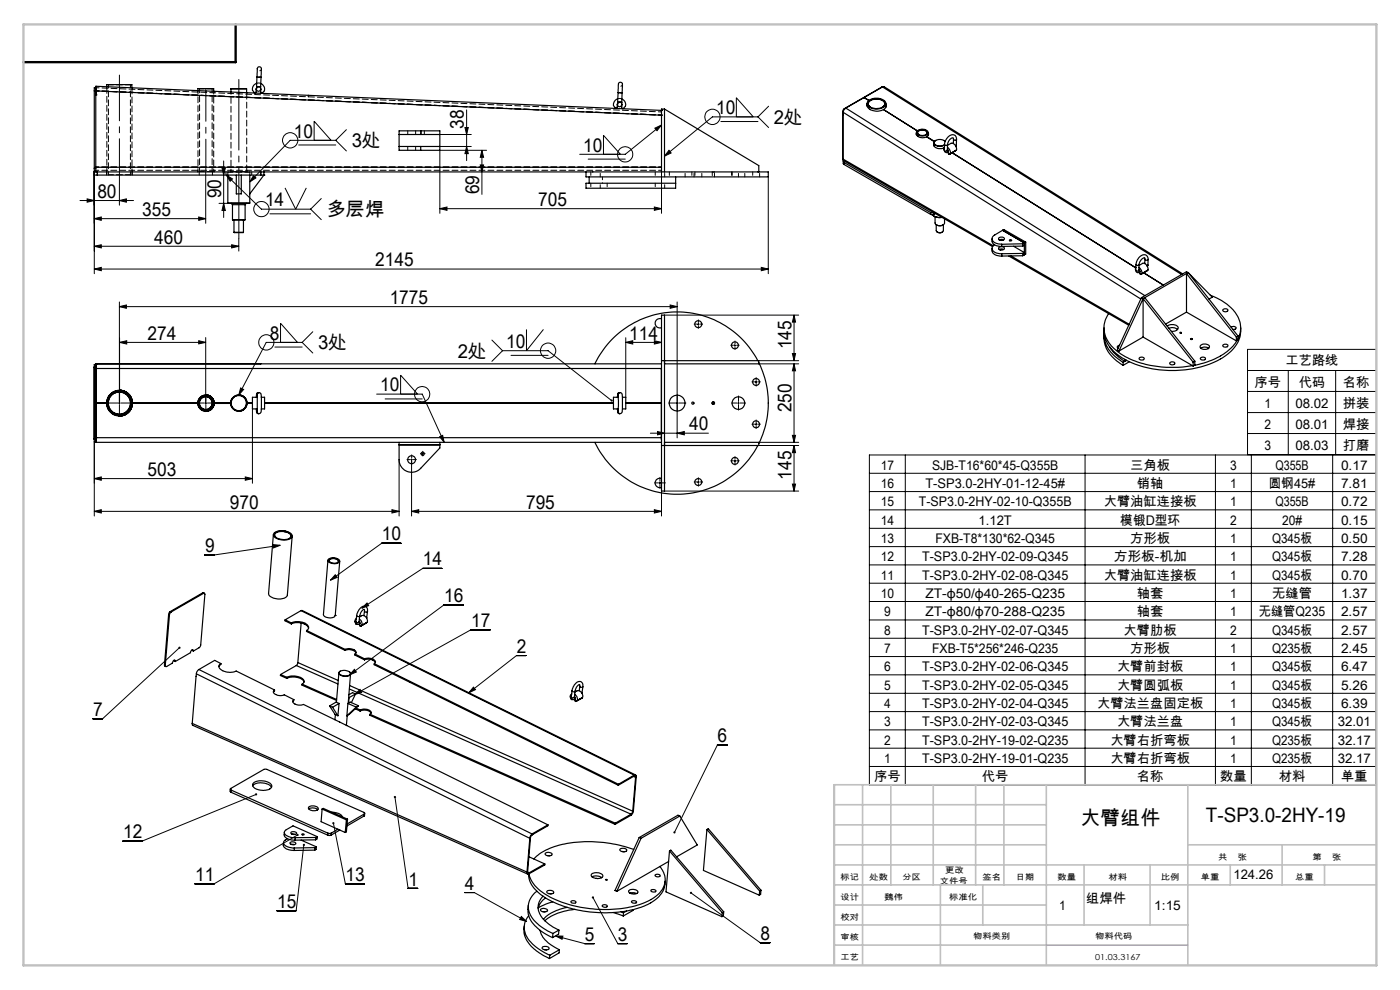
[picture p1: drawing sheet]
<svg xmlns="http://www.w3.org/2000/svg" width="297mm" height="210mm" viewBox="0 0 297 210" stroke-linecap="round" stroke-linejoin="round" font-family="sans-serif">
<g fill="none" stroke="#000" stroke-width=".21">
<path d="M20 36.3v21.8M25.3 39.1v4.4M43.6 36.4v11M47.1 35.7h.7l-.4 1.4zM47.4 34.1v12M48 37.1l7.5 7.3h10.4M48 37.1l1.3 .9-.5 .4zM53.8 37.3l.5 .4-1.3 .9zM60.5 39.9l2.2 4.5 2.3-4.5M63.4 30.8h7.8M66.6 29.8v-4.1l3.6 4.1M71.2 29.8h-9.6l-8.6 8.8"/>
<path d="M71.2 29.8l2.3 2.2M73.5 27.5l-2.3 2.3M93.3 31.1h6.7M93.3 28.5h6.7M98.6 27h.7l-.3 1.5zM99 23.3v10.8M99 31.1l.3 1.5h-.7zM101.9 35h.7l-.4 1.5zM102.2 31.9l.4 1.5h-.7zM102.2 31.9v9.3M103.2 31.9h-9.9v13.4M124.8 33.8h7.8"/>
<path d="M128 32.7v-4l3.6 4M138.9 27.2l1.4-.7-.9 1.2zM140.3 26.5l-7.7 6.2h-9.6M140.3 36.5v8.8M141.9 31.9l.5 .5-1.4 .7zM152.9 25.8h7.9M156.2 24.8v-4.1l3.6 4.1M160.8 24.8h-9.7l-10.1 8.3M160.8 24.8l2.3 2.2M163 37.5v20.6M163.1 22.5l-2.3 2.3M17 42.5h11.3"/>
<path d="M18.5 42.2l1.5 .3-1.5 .4zM20 46.4l1.5-.4v.7zM20 57.1l1.5-.4v.7zM20 52.2l1.5-.3v.7zM20 46.4h23.6M20 57.1h143M20 52.2h30.7M25.3 42.5l1.5-.3v.7zM42.2 46l1.4 .4-1.4 .3zM46.5 43.1h1.9M47.4 43.1l.4 1.6h-.7zM49.1 51.9l1.6 .3-1.6 .4z"/>
<path d="M50.7 50.6v2.7M57.3 45.4h8.6M65.9 44.4l2.3 2.2M68.2 42.1l-2.3 2.3M93.3 44.3l1.5-.4v.7zM93.3 44.3h47M138.8 43.9l1.5 .4-1.5 .3zM161.5 56.7l1.5 .4-1.5 .3zM25.3 65l1.5-.3v.7zM25.3 64.1v21.6M25.3 65h118.4M25.4 72.6l1.5-.3v.7z"/>
<path d="M25.4 72.6h18.2M42.2 72.3l1.4 .3-1.4 .3zM43.6 71.6v14.1M58.3 73.6h5.8M59.5 72.6v-4l3.6 4M64.1 72.6h-7.6l-5.8 11.2M64.1 72.6l2.3 2.3M66.4 70.4l-2.3 2.2M104.4 72.1l2.2 2.3M106.6 74.4h9.7l13.5 10.6M106.6 74.4l-2.2 2.3M108.4 75.4h7.9"/>
<path d="M111.7 69.9v4.5l3.6-4.5M132.8 72.6l1.4-.3v.7zM132.8 72.6h7.5M132.8 71.6v12.7M138.8 72.3l1.5 .3-1.5 .4zM141 66.8h28.4M142.2 64.7l1.5 .3-1.5 .4zM143.7 64.1v28.8M148 68.8h.3M148.1 68.6v.3M155.8 73.3h.3M155.9 73.1v.3"/>
<path d="M161 76.5h8.4M161 77.2h8.4M168.1 75h.7l-.3 1.5zM168.5 66.8v9.7M168.5 77.2v16.6M168.5 66.8l.3 1.5h-.7zM168.5 77.2l.3 1.5h-.7zM264.7 74.1h27.3v22.3h-27.3zM264.7 78.6h27.3M273.3 78.6v17.8M283.4 78.6v17.8M20 93.7v15.8"/>
<path d="M25.2 85.5h.3M43.5 85.5h.3M51 82.3l.7 .3-1 1.2zM53.6 86.7v15.8M79.9 83.6h9.7l4.6 10.2M81.7 84.6h7.9M84.7 97.5v12M85 83.6v-4l3.6 4M87.1 97.5h.4M87.3 97.4v12.1M89.5 96.3h.4M89.7 96.1v.3"/>
<path d="M93.3 92.6l.6-.3 .3 1.5zM138 91.9h12.3M139.5 91.5l1.5 .4-1.5 .3zM143.5 85.5h.3M143.7 91.9l1.5-.4v.7zM155.8 97.8h.3M155.9 97.6v.3M156.5 85.5h.3M156.7 85.3v.4M160.2 81h.3M160.2 90h.3M160.4 80.8v.4"/>
<path d="M160.4 89.8v.4M161 93.8h8.4M161 94.5h8.4M168.1 92.3h.7l-.3 1.5zM168.5 94.5v9.7M168.5 94.5l.3 1.5h-.7zM184.4 96.5h107.5v70h-107.5zM192.1 96.5v70M230.2 96.5v70M257.8 96.5v70M264.7 83h27.3M264.7 87.5h27.3"/>
<path d="M264.7 92h27.3M265.5 96.5v70M282.7 96.5v70M20 108.5l1.5-.4v.7zM20 108.5h64.7M20 101.5l1.5-.3v.7zM20 101.5h33.6M52 101.2l1.6 .3-1.6 .4zM57.9 115.5l1.5 .2-1.4 .5zM59.4 115.7l-13.9 2h-2M83.1 108.1l1.6 .4-1.6 .3zM85.1 115.2h-4.1l-10.9 7.9"/>
<path d="M87.3 108.5l1.5-.4v.7zM87.3 108.5h53M138.8 108.1l1.5 .4-1.5 .3zM139.8 102.4h.4M140 102.3v.3M140.3 104.2v5.3M141 104.2h28.4M148 102.3h.3M148.1 102.1v.3M168.1 102.7h.7l-.3 1.5zM184.4 100.4h107.5M184.4 104.3h107.5"/>
<path d="M184.4 108.2h107.5M184.4 112.1h107.5M184.4 115.9h107.5M184.4 119.8h107.5M38.1 137.4l-16.3 15.1h-2.1M71.1 121.9l.4 .6-1.4 .6zM76.8 129l1.1-1.1 .3 .6zM93.7 120.6h-4l-12.9 8.4M98.2 128.3h-4l-20 14.8M104 133.6h-4.1l-24.7 13.7M111.6 139.1h-2l-10.2 7.9M184.4 123.7h107.5"/>
<path d="M184.4 127.6h107.5M184.4 131.5h107.5M184.4 135.4h107.5M184.4 139.3h107.5M75.2 142l.4 .5-1.4 .6zM75.2 147.3l1.2-1 .3 .6zM100.4 145.8l.5 .5-1.5 .7zM154.2 158h-2l-9.1 18.6M184.4 143.1h107.5M184.4 147.1h107.5M184.4 150.9h107.5M184.4 154.8h107.5"/>
<path d="M184.4 158.7h107.5M54.3 168.5l-24.2 9.9h-4M63.1 177.1l-17.7 10.4h-4M64.5 179.2l-1.7 14h-4.1M70.7 174.6l2.6 12.9h4M83.8 169.1l2.8 19.3h2M184.4 162.6h107.5M98.6 189.3h2l11.1 6.2M110.6 194.4l1.1 1.1-1.5-.5zM117.9 198.5l6.1 1.7h2.1M117.9 198.5l1.5 .1-.2 .6zM125.8 190.4l5.3 9.8h2"/>
<path d="M146.6 189.4l14.7 10.6h2"/>
<circle cx="61.6" cy="29.8" r="1.62"/>
<circle cx="132.6" cy="32.7" r="1.61"/>
<circle cx="151.1" cy="24.8" r="1.62"/>
<circle cx="55.5" cy="44.3" r="1.62"/>
<circle cx="56.5" cy="72.6" r="1.61"/>
<circle cx="116.3" cy="74.4" r="1.62"/>
<circle cx="89.6" cy="83.6" r="1.62"/>
</g>
<g fill="none" stroke="#000" stroke-width=".21" stroke-dasharray="15.2 1.3 1.3 1.3">
<path d="M147.8 68.7h-.5M148.2 68.4v-.6M148.2 69.1v.5M148.5 68.7h.6M155.6 73.2h-.6M155.9 72.9v-.6M155.9 73.6v.5M156.3 73.2h.5M25 85.5h-2.5M25.3 85.2v-2.5M25.3 85.8v2.5M25.7 85.5h2.5"/>
<path d="M43.3 85.5h-1.5M43.7 85.2v-1.5M43.7 85.8v1.5M44 85.5h1.5M87 97.5h-.7M87.3 97.2v-.7M87.3 97.8v.7M87.7 97.5h.6M89.4 96.2h-.2M89.7 95.9v-.2M89.7 96.6v.1M90 96.2h.2"/>
<path d="M143.3 85.5h-1.5M143.7 85.2v-1.5M143.7 85.8v1.5M144 85.5h1.5M155.6 97.7h-.6M155.9 97.4v-.6M155.9 98.1v.5M156.3 97.7h.5M156.3 85.5h-1.1M156.7 85.2v-1.2M156.7 85.8v1.2M157 85.5h1.2"/>
<path d="M160.1 81h-.6M160.1 90h-.6M160.4 80.7v-.6M160.4 81.3v.6M160.4 89.6v-.5M160.4 90.3v.6M160.7 81h.6M160.7 90h.6M139.7 102.4h-.9M140 102.1v-.8M140 102.8v.8M140.3 102.4h.9"/>
<path d="M147.8 102.2h-.5M148.2 101.9v-.6M148.2 102.6v.5M148.5 102.2h.6"/>
</g>
<path d="M43.7 36.4v-17.5" fill="none" stroke="#000" stroke-width=".21" stroke-dasharray="15.2 1.3 1.3 1.3" stroke-dashoffset="8.4"/>
<path d="M25.3 39.1v-23.2" fill="none" stroke="#000" stroke-width=".21" stroke-dasharray="15.2 1.3 1.3 1.3" stroke-dashoffset="5.5"/>
<path d="M50.7 50.6v-33.7" fill="none" stroke="#000" stroke-width=".21" stroke-dasharray="15.2 1.3 1.3 1.3" stroke-dashoffset=".3"/>
<path d="M50 5.2v8h-45" fill="none" stroke="#000" stroke-width=".5"/>
<g fill="none" stroke="#c0c0c0" stroke-width=".35">
<path d="M177 179.2h45M177 175h45M177 170.7h45M183 166.5v38.2M189 166.5v21.2M198 166.5v21.2M207 166.5v21.2M213 166.5v21.2M222 166.5v38.3M252 179.2h40M252 166.5v38.3M272 179.2v8.5"/>
<path d="M292 166.5h-115v38.3M177 183.5h115M177 196.2h75M177 192h45M177 187.7h115M199.5 187.7v17.1M208.5 187.7v8.5M230 183.5v12.7M244 183.5v12.7M261 183.5v4.2M281 183.5v4.2M177 200.5h45"/>
</g>
<path d="M5 5.2h287v199.6h-287z" fill="none" stroke="#c0c0c0" stroke-width=".5"/>
<path d="M222 200.5h30" fill="none" stroke="#8000ff" stroke-width=".21"/>
<g fill="#000">
<path d="M99 31.1l.3 1.5h-.7zM98.6 27h.7l-.3 1.5z"/>
<path d="M102.2 31.9l.4 1.5h-.7zM101.9 35h.7l-.4 1.5z"/>
<path d="M47.4 43.1l.4 1.6h-.7zM47.1 35.7h.7l-.4 1.4z"/>
<path d="M93.3 44.3l1.5-.4v.7zM138.8 43.9l1.5 .4-1.5 .3z"/>
<path d="M25.3 65l1.5-.3v.7zM142.2 64.7l1.5 .3-1.5 .4z"/>
<path d="M25.4 72.6l1.5-.3v.7zM42.2 72.3l1.4 .3-1.4 .3z"/>
<path d="M132.8 72.6l1.4-.3v.7zM138.8 72.3l1.5 .3-1.5 .4z"/>
<path d="M168.1 75h.7l-.3 1.5zM168.5 66.8l.3 1.5h-.7z"/>
<path d="M168.5 77.2l.3 1.5h-.7zM168.1 92.3h.7l-.3 1.5zM168.5 94.5l.3 1.5h-.7zM168.1 102.7h.7l-.3 1.5z"/>
<path d="M93.3 92.6l.6-.3 .3 1.5zM129.6 84.8a.24 .24 0 0 0 0 .3 .24 .24 0 0 0 .4 0l-.2-.1 .2 .1-.1-.3zM51 82.3l.7 .3-1 1.2zM53.8 37.3l.5 .4-1.3 .9zM48 37.1l1.3 .9-.5 .4zM141.9 31.9l.5 .5-1.4 .7zM138.9 27.2l1.4-.7-.9 1.2zM57.9 115.5l1.5 .2-1.4 .5zM71.1 121.9l.4 .6-1.4 .6zM76.8 129l1.1-1.1 .3 .6zM100.4 145.8l.5 .5-1.5 .7zM142.9 176.4l-.1 .2 .2 .2 .1-.2v.2a.23 .23 0 0 0 .2-.3 .23 .23 0 0 0-.4-.1zM125.6 190.2a.23 .23 0 0 0 .1 .4 .23 .23 0 0 0 .3-.3 .23 .23 0 0 0-.3-.1l.1 .2zM146.4 189.3a.23 .23 0 0 0 .1 .3 .23 .23 0 0 0 .3-.3 .23 .23 0 0 0-.4-.1l.2 .2zM117.9 198.5l1.5 .1-.2 .6zM110.6 194.4l1.1 1.1-1.5-.5zM83.6 168.9a.24 .24 0 0 0 .1 .4 .24 .24 0 0 0 .3-.2 .24 .24 0 0 0-.3-.3l.1 .3-.1-.3zM70.6 174.4a.25 .25 0 0 0 0 .4 .25 .25 0 0 0 .3-.1 .25 .25 0 0 0-.2-.3v.2zM63 176.9a.23 .23 0 0 0-.1 .3 .23 .23 0 0 0 .3 .1 .23 .23 0 0 0 .1-.3l-.2 .1 .2-.2zM54.2 168.3l-.1 .2a.24 .24 0 0 0 .3 .2 .24 .24 0 0 0 .1-.3l-.2 .1 .2-.2zM37.9 137.2a.23 .23 0 0 0 0 .4 .23 .23 0 0 0 .3 0 .23 .23 0 0 0 0-.3l-.1 .1 .1-.2zM64.3 179.1a.23 .23 0 0 0 .1 .3 .23 .23 0 0 0 .3-.1 .23 .23 0 0 0-.2-.3v.2v-.2zM75.2 142l.4 .5-1.4 .6zM75.2 147.3l1.2-1 .3 .6z"/>
<path d="M143.7 91.9l1.5-.4v.7zM139.5 91.5l1.5 .4-1.5 .3z"/>
<path d="M20 108.5l1.5-.4v.7zM83.1 108.1l1.6 .4-1.6 .3z"/>
<path d="M52 101.2l1.6 .3-1.6 .4zM20 101.5l1.5-.3v.7zM25.3 42.5l1.5-.3v.7zM18.5 42.2l1.5 .3-1.5 .4zM42.2 46l1.4 .4-1.4 .3zM20 46.4l1.5-.4v.7zM161.5 56.7l1.5 .4-1.5 .3zM20 57.1l1.5-.4v.7zM49.1 51.9l1.6 .3-1.6 .4zM20 52.2l1.5-.3v.7z"/>
<path d="M87.3 108.5l1.5-.4v.7zM138.8 108.1l1.5 .4-1.5 .3z"/>
</g>
<g fill="none" stroke="#000" stroke-width=".25">
<path d="M20 19.3v-.7h.3v.7M20 19.3v16.4M20 19.3h.3M20.3 19.3v.8M20.3 19.3v16.2M20.4 18.3v1M20.4 18.3l-.1 1M20.4 19.3l-.1 .8M20.4 18.3l119.9 5.1M20.4 19.3l119.9 5.1M22.6 18.4v-.5h5.4v.7M42 19.2v-.4h3.3v.6"/>
<path d="M49 18.9h3.3M49 18.9v.6M52.3 18.9v.7M54.4 18.4a.58 .58 0 0 0 .1 .7 .58 .58 0 0 0 .7 .1l.1-.8M54.4 18.4h.9M54.5 17.7a1.29 1.29 0 0 0-.9 1.4l.4 .6h.2l.2-1M54.5 16.4v-.3a2.99 2.99 0 0 1 .3-1.9 .64 .64 0 0 1 .7 .3 .64 .64 0 0 1-.1 .7v1.2M54.5 16.4h.9M54.5 16.4l-.1 2M55.3 17.7h.1a1.32 1.32 0 0 1 .7 1.6l-.5 .5h-.2l-.1-1.1M55.4 16.4l-.1 2M131.1 19.6v-.2a2.76 2.76 0 0 1 .3-1.9 .65 .65 0 0 1 .6 .3 .65 .65 0 0 1 0 .7v1.2"/>
<path d="M131.1 19.6l.9 .1M131.1 19.6l-.1 2.1M132 19.7l-.1 2M187.2 18.4h.3l63.4 39.7M187.2 18.4l-8.1 4.7M187.2 18.4l63.5 39.8M187.3 18.4l-.2 .1M20 35.7v.6h.3M20 35.7h.3M20.3 20.1h.1M20.3 35.5v1M20.3 35.5h120"/>
<path d="M20.6 36.5h-.6v.6h.6M20.6 37.1h34.7M20.6 36.5v.6M20.6 36.5h34.7M48.3 37.1v6M50.1 37.1v4h1.1v-4M53 37.1v6M55.3 36.5h.7M55.3 37.1h.7M55.3 36.5v.6M56 37.1h.1M56 36.5h105"/>
<path d="M56 37.1l-3 4M56 36.5v.6M84.7 31.1h4.6M84.7 28.5h4.6M89.3 27.8h-4.6v4.1h4.6M89.3 27.8h4v4.1h-4M89.3 27.8v.7M89.3 31.1v.8M89.3 31.1h4M89.3 28.5h4M124.3 36.5v1h38.7v-1h-2M125 37.5v1.4"/>
<path d="M131 21.7a.58 .58 0 0 0 .1 .7 .58 .58 0 0 0 .7 .1l.1-.8M131 21.7h.9M131.1 20.9a1.38 1.38 0 0 0-1 1.5l.5 .6h.2l.2-1.1M131.9 21a1.29 1.29 0 0 1 .8 1.5l-.5 .6-.2-.1-.1-1M140.3 23.4h.1M140.3 23.4v.2M140.3 24.4h.1M141 23.1l20 12v1.4M141 23.1v13.4M141 23.1h-.7v13.4M143.3 37.5v2.4h-19v-1h19M178.8 33.7l.1 .3"/>
<path d="M178.8 23.7v10M178.8 23.7l.1 .1M178.8 33.7l.1 .1M178.9 33.8l.1 .3 31.6 18.2M178.9 33.8l31.8 18.3M178.9 34.2l.1 .7M178.9 23.8l.1-.4 .4-.5 63.5 39.8M178.9 23.8v10M178.9 23.8l63.1 39.6M179 34.1l-.1 .2 .1 .2M179 34.5l18.4 10.6M179 34.5v.4"/>
<path d="M179 34.9l18.4 10.6M179.1 23.1l-.3 .6M179.1 23.1h.1M183.3 20.7l1 .6M183.9 22.1a1.45 1.45 0 0 0 1.6 1.4l.7 .1 1.2-.4M183.9 22.3v.1M183.9 22v.5M184.2 21.5a2.65 2.65 0 0 1 3.7 .3 1.54 1.54 0 0 1-1.9 1.3 1.73 1.73 0 0 1-2.1-1.2zM184.4 21.4a2.35 2.35 0 0 1 3.3 .4 1.44 1.44 0 0 1-1.8 1.2 1.46 1.46 0 0 1-1.7-1.2zM184.7 22.7a.79 .79 0 0 1-.5-.8 .79 .79 0 0 1 .7-.7 2.13 2.13 0 0 1 2.8 .7l-.1 .5-.4 .3M187.4 23.2l7.2 4.6M187.9 22.1v.7l-.5 .4"/>
<path d="M187.9 22.3l.1 .2M187.9 22v.7M194.4 28.2a1.07 1.07 0 0 0 1.5 1l.7-.2 1.6 1M194.4 28.1v.5M194.4 28.4v.1M194.6 27.8a1.54 1.54 0 0 1 2.3 .4 1.52 1.52 0 0 1-2.5 0zM194.9 27.7a1.22 1.22 0 0 1 1.8 .5 1.2 1.2 0 0 1-2.1-.1zM196.6 28.3a.97 .97 0 0 0-1.4-.7l-.5 .5 .2 .5M196.6 28.3l-.2 .3M196.6 29l1.7 1M196.6 29v.1M196.9 28.2l.1 .5-.4 .3"/>
<path d="M196.9 28.4l.1 .2M196.9 28.1v.6M198.1 30.5a1.08 1.08 0 0 0 1.5 1l.7-.1M198.1 30.7v.1M198.1 30.3v.6M198.5 29.8a.58 .58 0 0 0-.4 .7 .58 .58 0 0 0 .7 .4l.8 .1 .8-.2M200.2 29.8h.1M200.3 29.8l.2 .2M200.3 31.8l.1 .4 .3 .2 .4-.1M200.3 31.2v.7M200.3 31.8l.3 .3 .4-.2M200.4 30.6l.3 .3 .3-.2"/>
<path d="M200.4 30.6l-.1 1.2M200.5 30a1.53 1.53 0 0 0-2.3 .3 1.45 1.45 0 0 0 2.2 .3M201 31.9h.1M201 31.7l.2 .5M201 31.8l.2 .4M201 30.8l.8-.4a1.18 1.18 0 0 1 1.1 1.4M201 31.2l.5 .6 .1 .8 1.3-.8M201 30.7v1.2M201.2 32.2l-.1 .1M202 32.4l5.2 3.3M202.3 29.6l-.1-.3a1.2 1.2 0 0 0-1.2 1.3v.1M202.3 29.6l.3 .2 .3-.2"/>
<path d="M202.3 29.6l-.1 .8M202.7 32l-1.3 .8-.2-.2v-.4M202.7 32l-1.3 .8M202.9 30.8l-.1 .3M202.9 30.8l-.2 .1M202.9 29.6a.98 .98 0 0 0-.8-1 .98 .98 0 0 0-1.1 .6l-.4 .7-.2 .7M202.9 29.6v1.2M202.9 31.8l-.2 .2M207.2 35.7l33.7 21.1M48.3 43.1h4.7M49 43.1l.3 .3M49.3 43.4h2.7"/>
<path d="M49.3 46.6h2.7M49.3 43.4v3.2M49.6 49.3h2M49.6 46.7v2.6M51.6 46.7v2.6M52 43.4v3.2M52.2 43.1l-.2 .3M197.4 45.1h.7M197.4 45.5h.7M197.4 45.1v.4M197.8 45.6l.6 .4 1.4 .1-.6 .1-1-.3M198.1 45.1v.4"/>
<path d="M198.1 45.9h.1M198.4 46v1.3a1.18 1.18 0 0 0 2 0v-.9M198.4 45.3l-.3 .2M198.6 47.7v1.2a.89 .89 0 0 0 1.5 0v-1.2M198.6 47.7h.1M198.7 47.7l.6 .2 .8-.2M198.8 49.2l.4 .2 .7-.2M210.5 52.7v.5a1.6 1.6 0 0 0 1.8 1.1h.2M210.5 50.7v.4a1.6 1.6 0 0 0 1.8 1.2h.2M211 51.9a.9 .9 0 0 0-.5 1 .9 .9 0 0 0 .7 .7l1.3 .2M211.9 52.5a.66 .66 0 0 1 1.1 .3 .64 .64 0 0 1-.6 .3 .64 .64 0 0 1-.5-.5zM211.9 50.4a.66 .66 0 0 1 1.1 .4 .67 .67 0 0 1-.6 .2 .67 .67 0 0 1-.6-.5z"/>
<path d="M212 52.9l.4-.1 .5 .1M212 50.9l.5-.1 .4 .1M212.1 52.9l.2 .1M212.5 51.8v.5M212.5 53.8v.5M212.7 48.9l-1.7 .9a.94 .94 0 0 0-.5 1.1 .94 .94 0 0 0 .9 .7l1.1 .2M212.7 50.9l-.2 .1M212.7 50.9l.1 .1M212.7 48.9l4.6 2.6M212.7 48.9l.3-.2 4.6 2.7M212.7 50.8v.1M214 54.3l25.5 14.7"/>
<path d="M214.1 50.9h.1a.22 .22 0 0 1 .3-.1 .22 .22 0 0 1 0 .3 .22 .22 0 0 1-.3 0zM214.5 54.3l25 14.5M215 52.2l2.3 1.4-.3 .2M217 53.8h-4.5M217 51.7v.5M217 53.8v.4M217 54.2l-4.5 .1M217 51.7l-4.5 .1M217 52.2l-4.5 .1M217.3 51.5v2.5M217.3 54l-.3 .2M217.3 51.5l-.3 .2"/>
<path d="M217.3 52l-.3 .2M217.6 51.4l-.3 .1M217.6 51.4v2.5l-.3 .1M240.9 57.3l.2 .4h.6M240.9 57.3l.4 .2 .3-.2M241 56.7l-.1 .7M241 56.1l.3 .2 .4-.2M241 56.1l-.1 1.2M241.6 57.3h.1M241.6 57.2l.2 .3-.1 .2M241.6 56.7l.5 .7 .1 .7M241.6 57.2l.2 .4"/>
<path d="M241.7 56.3l.7-.4a1.14 1.14 0 0 1 1.1 1.4M241.7 56.1l-.1 1.2M241.8 57.6v.4l.2 .2M241.8 57.7h-.1M242.2 58.1l-.2 .1M242.6 57.8l4.2 2.7M242.9 55a.29 .29 0 0 0-.2-.3 .29 .29 0 0 0-.4 .2l-.5 .7-.1 .5M242.9 55l.2 .2 .5-.2M242.9 55v.9M243.5 56.2l-.1 .3M243.5 56.2l-.2 .2M243.5 57.3l-1.5 .9"/>
<path d="M243.5 57.3l-1.3 .8M243.6 55a.94 .94 0 0 0-.7-1 .94 .94 0 0 0-1.1 .4l-.5 .8-.3 .9M243.6 55l-.1 1.2M251.7 58l10.6 13.5M251.7 58v8.2M252.1 57.8l-.4 .2M252.1 57.8l10.5 13.5M252.1 57.8l5.1 5.2-.7 .5M252.1 57.8l-9.6 5.6M252.1 57.8l-.4-.2-9.6 5.5M20 78v-.7h.3v.7M20 77.8v15.4"/>
<path d="M20 78h.3M20 78v15.1M20.3 77.5l.1 .7M20.3 78v15.1M20.3 78.2h120M20.4 77.2v1M20.4 78.2h.1M20.4 78.2v14.6M140.3 78.2v15.2M140.3 77.2h-120l-.1 .1M140.3 67.6a1.01 1.01 0 0 0-1.3 1 1.01 1.01 0 0 0 1.3 .9M140.3 76.5h20.7v.7h-20"/>
<path d="M140.3 66.8h.7v37.4h-.7zM160.8 76.5a19.3 19.3 0 0 0-17.5-10.3 19.3 19.3 0 0 0-17.1 11M161 76.9a19.3 19.3 0 0 1 0 17.2M234.2 71a6.7 6.7 0 0 0 3.7 6.3l.4 .2M234.2 70.6a6.8 6.8 0 0 0 3.7 6.1l.4 .2M234.2 69.6a7 7 0 0 0 4.2 6.5 22.3 22.3 0 0 0 21.2-.4 6.8 6.8 0 0 0 3.6-6.1M235.2 66.5a5.4 5.4 0 0 0 1.3 7.6 19.2 19.2 0 0 0 13.4 3.8l3.1-.3M235.4 73.5l.9 1.3 1 1 1.3 .9v-.5M237.5 73.2l-.5 .3 .2 .4M238.3 76.9v.6M239 76.4l-.7 .5M239.6 76.7l-1.3 .8"/>
<path d="M241.7 75.9a.57 .57 0 0 1 .6-.2 .57 .57 0 0 1 .4 .5 .58 .58 0 0 1-.6 .2 .58 .58 0 0 1-.4-.5zM242.1 63.1l-5.1 11.2 .4 .2M242.1 63.1l.4 .3M242.5 63.4l10.6 13.4M242.5 63.4l.4-.3 10.6 13.5M242.5 71.5l10.6 6.1M242.5 63.4v8.1M242.5 71.5l-5.1 3M242.5 63.4l-5.1 11.1M247.6 69.2a1.6 1.6 0 0 1 2.3 .3l-.3 .6-1.1 .2M248 69.6l1.1-.1 .7 .4M248.2 76.9a.65 .65 0 0 1 1 .2 .57 .57 0 0 1-.6 .3 .57 .57 0 0 1-.4-.4z"/>
<path d="M251.7 66.2l10.6 6.1M251.7 66.2l-4.4 2.5M252.6 72l.2-.2 .1 .2M253.1 76.8v.8M253.5 76.6l-.4 .2M253.5 76.6v.8l-.4 .2M254.7 75.9a.56 .56 0 0 1 .6-.2 .56 .56 0 0 1 .4 .5 .58 .58 0 0 1-.6 .2 .58 .58 0 0 1-.4-.5zM254.7 73.2a1.23 1.23 0 0 1 1.9 .3 1.16 1.16 0 0 1-2 .1zM254.8 73.9l.6-.3 1 .3M256.8 62.6a9.6 9.6 0 0 1 6.3 5.9v2.1l-.5 1.2M259.5 73.2a.52 .52 0 0 1 .6-.2 .52 .52 0 0 1 .3 .5 .54 .54 0 0 1-.6 .2 .54 .54 0 0 1-.3-.5zM259.5 65.6a.52 .52 0 0 1 .6-.2 .52 .52 0 0 1 .3 .6 .58 .58 0 0 1-1-.3z"/>
<path d="M261.2 69.5a.59 .59 0 0 1 1 .1l-.2 .2-.5 .1M262.3 71.5v.8M262.4 72.2a12.1 12.1 0 0 1-7.6 4.9l-1.5 .4M262.6 71.3l-.3 .2M262.6 71.3v.8l-.3 .2M20 93.1v.6h.3M20 93.1h.3M20.2 93.7l.1 .1M20.3 93.1v.6M20.3 93.7l120 .1M20.3 85.5h2.3M20.3 92.8h120"/>
<path d="M20.4 85.5h.1M20.4 92.8v1M20.4 92.8l-.1 .7M20.4 92.8h.1M22.6 85.5a2.83 2.83 0 0 0 2.8 2.8M25.3 82.8a2.75 2.75 0 0 1 2.8 2.7M25.4 82.8a2.73 2.73 0 0 1 2.7 2.7 2.73 2.73 0 0 1-2.7 2.8M25.4 82.8a2.76 2.76 0 0 0-2.8 2.7M25.4 82.8h.1M25.4 82.8a2.7 2.7 0 0 1 2.7 2.7M25.4 88.3h.1M25.5 82.8a2.72 2.72 0 0 1 2.5 2.7"/>
<path d="M28 85.5a2.77 2.77 0 0 1-2.7 2.8M28 85.5a2.71 2.71 0 0 1-2.7 2.8M28 85.5h13.9M28.1 85.5h.1M28.1 85.5a2.76 2.76 0 0 1-2.7 2.8M41.9 85.5a1.75 1.75 0 0 0 1.8 1.7 1.75 1.75 0 0 0 1.7-1.6M45.4 85.5a1.7 1.7 0 0 1-1.8 1.7M45.4 85.5h3.5M45.4 85.4a1.75 1.75 0 0 0-1.7-1.6 1.75 1.75 0 0 0-1.8 1.7M45.4 85.4h.1M45.4 85.4a1.82 1.82 0 0 0-1.7-1.6 1.69 1.69 0 0 1 1.7 1.7M45.4 85.6h.1"/>
<path d="M45.4 85.6a1.75 1.75 0 0 1-1.7 1.6M45.4 85.4h3.5M45.4 85.6h3.5M48.9 85.6a1.75 1.75 0 0 0 1.8 1.6M48.9 85.4v.2M50.7 83.8a1.74 1.74 0 0 0-1.8 1.6M50.7 83.8a1.74 1.74 0 0 1 1.7 1.7M50.7 83.8h.1M50.7 87.2h.1M52.4 85.5h.1M52.4 85.6a1.75 1.75 0 0 1-1.7 1.6M52.4 85.6h.1"/>
<path d="M52.4 85.5h1.2M52.4 85.5v.1M53.6 85.5l-1.2 .1M54.4 86.8a.72 .72 0 0 0 .5 .9M54.4 86.8h.2M54.4 84.2h.2M54.4 84.2v.1M54.4 86.7v.1M54.5 87.2a.4 .4 0 0 0 .4 .5M54.5 87a.43 .43 0 0 0 0 .5 .43 .43 0 0 0 .4 .2M54.6 84.3h-1v2.4h1M54.9 83.3a.69 .69 0 0 0-.5 .9"/>
<path d="M54.9 83.3h-.1a.46 .46 0 0 0-.3 .7M54.9 83.3h.1M54.9 87.7h.1M54.9 83.3a.78 .78 0 0 0-.3 1.1l-.1 2.8M55 83.3h.1a1.7 1.7 0 0 1 .4 1.7v1.4a1.34 1.34 0 0 1-.4 1.3h-.1M55.4 84.3h.7v2.4h-.7M84.7 93.8v3.7a2.65 2.65 0 0 0 1.6 2.5 2.65 2.65 0 0 0 3-.7l4-4.3v-1.2M84.7 94.4h8.6M126.2 93.8a19.3 19.3 0 0 0 17.1 11 19.3 19.3 0 0 0 17.5-10.3M130.1 85.5h-74M131 86.8a.72 .72 0 0 0 .4 .9M131 86.8h.2"/>
<path d="M131 84.2h.2M131 84.2v.1M131 86.7v.1M131.1 87.2a.44 .44 0 0 0 .4 .5M131.2 84.3h-1.1v2.4h1.1M131.2 87a.41 .41 0 0 0-.1 .5 .41 .41 0 0 0 .3 .2M131.4 83.3a.69 .69 0 0 0-.4 .9M131.4 83.3a.43 .43 0 0 0-.3 .3 .43 .43 0 0 0 .1 .4M131.4 83.3h.2M131.4 87.7h.2M131.5 83.3a.87 .87 0 0 0-.3 1.1l-.1 2.8M131.6 83.3a1.16 1.16 0 0 1 .4 1.4v1.5a1.54 1.54 0 0 1-.2 1.5h-.2"/>
<path d="M132 84.3h.8v2.4h-.8M132.8 85.5h7.5M141 93.8h20v.7h-20.7M58 113.4l-1 12.5a1.87 1.87 0 0 0 1.9 1.2 1.72 1.72 0 0 0 2.1-.9l1-12.5M58.2 113a2.87 2.87 0 0 1 3.8 .6 1.29 1.29 0 0 1-1.6 .9 2.16 2.16 0 0 1-2.4-1.1zM58.3 113.2a2.54 2.54 0 0 1 3.5 .4v.1a1.64 1.64 0 0 1-2.1 .7 1.21 1.21 0 0 1-1.5-1.1zM58.5 113.9l-.2-.2a1.08 1.08 0 0 1 1.4-1 1.69 1.69 0 0 1 2 1.1l-.3 .4M69.6 118.8l-1 11.5a1.58 1.58 0 0 0 2.5 .3M69.6 118.7a1.8 1.8 0 0 1 2.5 .3 1.53 1.53 0 0 1-2.5-.1zM69.8 118.7a1.42 1.42 0 0 1 2.1 .4 1.34 1.34 0 0 1-2.1-.3zM70 119.2l-.1-.1a.93 .93 0 0 1 1.4-.5l.5 .3-.2 .4M72.1 119.1l-1 11.5"/>
<path d="M140.3 101.5a1 1 0 0 0-1.3 1 1 1 0 0 0 1.3 .9M35.8 130.3l.1 .1M35.8 130.3l-.9 10.7M35.9 130.4l-.8 10.7M36.1 129.7l-.3 .6M36.1 129.7l.2 .1M36.3 129.8l-.4 .6M40.8 137.8l.2 .3M41 138.1l-.1-.3-.2 .1-.3 .6-3.2 1.8M43 125.8h.4M43 125.8l.2 .1M43 125.8l-6.9 3.9"/>
<path d="M43.2 125.9l.2-.1 .1 .3-.9 10.8-.3 .5-1.3 .7M43.2 125.9l-6.9 3.9M60.5 131.5l1.3 .6M60.5 131.5v.2l1.3 .7M61.8 132.1a3.5 3.5 0 0 1 2.9 .1M61.8 132.4a3.4 3.4 0 0 1 2.9 0M61.8 132.1v.3M63.9 129.5h.2l70.7 34.9M63.9 129.5l-3.4 2M63.9 129.5l70.6 34.9M63.9 132.1l-.7 8.4M64.7 132.4l.6 .4 .1 .5"/>
<path d="M64.7 132.2a.82 .82 0 0 1 .7 .6 .82 .82 0 0 1-.3 .9M64.7 132.2v.2M65.1 133.7l8.1 4.1M65.1 133.7l-.1 .2 8.2 4.1M71.1 130.6h.1M73.2 137.8a2.26 2.26 0 0 1 1.8 0M73.2 138a2.18 2.18 0 0 1 1.8 0M73.2 137.8v.2M75 138l.5 .5M75 137.8l.5 .4-.2 .5M75 137.8v.2M75.3 138.7l2.1 1.1"/>
<path d="M75.3 138.7v.3l2 1M75.5 131.9l.2 .5h.5M75.5 131.9l.2 .2 .5-.1M75.6 131.3h.1M75.6 131.3l-.2 .2-.1 .4 .2 .5h.2M75.7 130.6l.2 .2 .4-.1M75.7 130.6l-.2 1.3M75.7 132.4h.1M76.2 132h.1M76.2 131.8l.1 .4M76.2 131.9l.1 .3M76.2 131.3l.5 .5 .1 .8"/>
<path d="M76.3 130.8l.4-.2a1.04 1.04 0 0 1 1.2 1.4M76.3 132.2l-.1 .2M76.3 130.7l-.1 1.3M76.3 132.2v.5l.2 .1M76.3 132.3l-.1 .1M76.8 132.6l-.3 .2M77.3 129.6v-.2a.78 .78 0 0 0-.9 .8l-.1 .5M77.3 140l.8-.2 1 .2M77.3 129.6l.2 .2 .5-.1M77.3 129.6l-.1 1M77.4 139.8l.7-.2 1 .2M77.4 139.8l-.1 .2"/>
<path d="M77.6 132.2l-1.1 .6M77.8 131v.1M77.9 132l-1.1 .6M77.9 132l-.3 .2M78 129.7a.86 .86 0 0 0-.5-1.1 .86 .86 0 0 0-1.1 .5l-.5 .6-.2 .9M78 129.7l-.2 1.3M79.1 139.8l.4 .3a.4 .4 0 0 1-.1 .7M79.1 139.8v.2M34.9 141l.3 .4M34.9 141l.2 .1M37 140l.2 .3M37.2 140.3l-.1-.3h-.2l-.4 .7-1.2 .7-.2-.1v-.2"/>
<path d="M40.8 153.4l.1 .5 71 31.5M40.8 153.4l71 31.6M41.7 142.9l-.9 10.5M41.7 142.9l70.7 34.9M42.2 142l-.5 .5v.4M42.2 142l70.7 34.9M46.8 140.7l-.3 .4a1.14 1.14 0 0 0 1.2 1.3l1.3 .2 1.1-.3 8.1 4.1M46.8 140.7v.3l-.4 .4M46.8 140.7l-1.3-.6-3.3 1.9M58.2 146.4a.61 .61 0 0 0-.1 .7 .61 .61 0 0 0 .6 .3l1 .2 .6-.2 2 1M58.2 146.4l-.2 .4M59.5 143.1l1.4 .6"/>
<path d="M59.5 143.1v.2l1.3 .6M60.8 143.9a3.2 3.2 0 0 1 3.7 .7v.1M60.9 143.7a3.2 3.2 0 0 1 3.6 .6v.4l-.4 .4M60.9 143.7l-.1 .2M62.3 148.4v.1a.62 .62 0 0 0-.1 .7 .62 .62 0 0 0 .7 .3l1 .1 .5-.2 51.8 25.6M62.3 148.4l-.2 .4M62.9 141.2l-3.4 1.9M62.9 141.2l8.8 3.9M63.2 140.5l-.3 .7M63.2 140.5l8.6 3.8M64.1 145.1l7.3 3.3M64.1 145.1v.2l7.3 3.3"/>
<path d="M69.9 149.7l.7 .3M69.9 149.7l1.2 1.8 .6 .3M70.6 150l1.1 1.8M71.2 151.6l-.2 1.1M71.9 142.7l-.5 6.3M71.9 149.2l-.6-.3-1.4 .8M71.9 149.2l-1.3 .8M71.9 149.2l-.2 2.6M72.1 142.4a1.66 1.66 0 0 1 2.2 .5 1.47 1.47 0 0 1-2.4-.2zM72.2 142.4l-.2 .1a.87 .87 0 0 0 1.1 1l1.1-.3 .2-.4-.2-.3M73.7 151.8l-.2 2 .1 .1M73.8 149.2l1.8 .8"/>
<path d="M73.8 149.2l.5-.3 1.8 .8M73.8 149.2l-.2 2.6M74 147.9v.1M74 148l-.1 1.1M74.1 146.1l59.8 26.6M74.2 145.4l60 26.7M74.4 142.9l-.5 6.3M75.4 150.3l1 .5M75.4 147.2l-.6-.3-.8 .5M75.4 147.2l-1.4 .8M75.4 147.2l-.9 1.8M75.5 150.2l.9 .4"/>
<path d="M75.6 150l-2 1.8M76.1 149.7l-.5 .3M76.1 149.7l-2 1.8-.5 .3M76.4 150.6a1.7 1.7 0 0 1 2.3 .6l-.2 .3M76.4 150.8a1.83 1.83 0 0 1 2.3 .5M76.4 150.6v.2M78.5 151.5l52 23.1M78.5 151.5v.2l52 23.2M79.1 140l.5 .5M79.4 140.8l7.6 3.8M79.4 140.8v.2l7.6 3.8M87 144.6l44.2 21.8"/>
<path d="M87 144.6v.2M87 144.8l44.2 21.8M121.2 147.8l.2 .5h.5M121.2 147.8l.4 .3 .2-.2M121.2 147.2l-.2 .2v.4l.2 .5h.2M121.4 146.5l.2 .2 .4-.1M121.4 146.5l-.2 1.3M121.4 148.4h.1M121.8 147.9h.1M121.8 147.8l.2 .3v.6l.2 .1M121.8 147.8l.2 .3-.1 .2M121.9 147.3l.5 .5v.8"/>
<path d="M122 146.8l.4-.2a1.04 1.04 0 0 1 1.2 1.3M122 146.6l-.2 1.3M122 148.3h-.1M122.4 148.6l-.2 .2M123 145.6v-.3a.77 .77 0 0 0-.9 .8l-.1 .5M123 145.6l.2 .2 .4-.1M123 145.6l-.1 .9M123.3 148.2h.1M123.3 148.2l-1.1 .6M123.5 147v.1M123.5 147h-.1M123.6 147.9l-1.2 .7"/>
<path d="M123.6 147.9l-.3 .3M123.6 145.7a.85 .85 0 0 0-.4-1.1 .85 .85 0 0 0-1.1 .5l-.5 .6-.2 .8M123.6 145.7l-.1 1.3M48.9 167.4l-.1 .5 .2 .2M49 168.1l20.5 9.1M49 167.6l-.1-.1v-.2l7.1-4.1h.5l20.7 9.1 .2 .2-.1 .2M49 167.6l20.6 9.1M49 167.6v.5M53.6 166.7a2.94 2.94 0 0 1 4 .3M53.8 166.1a3.1 3.1 0 0 1 3.8 .5v.1a1.42 1.42 0 0 1-1.6 1 2.11 2.11 0 0 1-2.4-1.2zM60.1 178.7v.5a1.88 1.88 0 0 0 2.1 1.2h.2M60.3 176.6v.5a1.87 1.87 0 0 0 2.1 1.1h.2"/>
<path d="M61 177.9l-.5 .3a.73 .73 0 0 0-.3 .8 .73 .73 0 0 0 .7 .6l1.5 .3M61.5 178.7a.77 .77 0 0 1 1.2 .3 .75 .75 0 0 1-1.2-.3zM61.7 176.6a.74 .74 0 0 1 1.2 .2 .77 .77 0 0 1-1.2-.2zM61.8 179.1l.6 .1M61.9 176.9l.7 .1M62.4 179.9v.5M62.6 177.7v.5M63.9 178.2l3.2 1.4M65.5 171.6a1.69 1.69 0 0 1 1.9 .2M65.5 171.1a1.45 1.45 0 0 1 2 .5 1.3 1.3 0 0 1-2.1-.3zM66.8 179.8l-4.4 .1M66.8 179.8v.5"/>
<path d="M67 178.1l-4.4 .1M67 177.7h-4.4M67 177.7v.4M67.1 179.6l-.3 .2M67.1 179.6v.6l-.3 .1M67.3 177.5l-5.1-2.3-1.5 .8a.72 .72 0 0 0-.4 .8 .72 .72 0 0 0 .7 .6l.7 .2 .9 .1M67.3 177.5l-.3 .2M67.3 177.5l-.1 .5-.2 .1M68.3 171.6l5.2 2.3M68.3 171.6l.3-.1 5.1 2.3M68.3 171.6l-.2 2.7 5.1 2.3M69.5 177.2h.7"/>
<path d="M69.6 176.7h.7M69.6 176.7l-.1 .5M70.3 176.7l-.1 .5M70.4 172.3a2.37 2.37 0 0 1 2.2 1M71.7 175.9l-1.4 .8M72.1 176.1l-1.9 1.1M73.5 173.9l-.3 2.7M73.7 173.8l-.2 .1M73.7 173.8l-.2 2.7-.3 .1M77.2 173.1l-3.6 2.1M77.3 172.7l-3.7 2.1M77.3 172.7l-.1 .4"/>
<path d="M77.4 172.5l-.2 .6M112.4 177.8l-.6 7.2M112.5 177.7l-.1 .1M112.5 177.7l-.6 7.2M112.9 177.1l-.4 .6M112.9 176.9l-.3 .4-.2 .5M112.9 176.9v.2M113 177l-.1 .1M113 176.8l-.1 .1M113 176.8v.2M116.2 175l-3.2 1.8M116.2 175v.2l-3.2 1.8"/>
<path d="M130.5 174.6v.3M131.2 166.4v.2M133.9 172.7l-3.4 1.9M133.9 172.9l-3.4 2M133.9 172.7v.2M134.2 172.1l-.3 .6M134.4 172l-.1 .4-.4 .5M134.4 172l-.2 .1M134.4 164.7l.4 .2M134.4 164.7l-3.2 1.9M134.5 164.5l-3.3 1.9M134.5 164.5l-.1 .2"/>
<path d="M134.5 164.4h.3l.2 .2M134.5 164.6h.2l.1 .2M134.5 164.4v.1M134.5 164.4v.2M134.5 164.6l-.1 .1M134.8 164.8v.1M134.8 164.9l-.6 7.2M135 164.6v.2M135 164.6l-.2 .2M135 164.8l-.2 .1M135 164.8l-.6 7.2M135.6 177.7l-5.1 11.2 .3 .2"/>
<path d="M135.6 177.7l.4 .1M136 177.8l-5.2 11.3M144.2 173.1l3.7 6.1-4.4 2.5M144.2 173.1l-8.2 4.7M144.2 173.1l-.4-.2-8.2 4.8M150 176l11.1 13M150 176l-.8 8.6 11.9 5.3M150 176l.2-.2 11.2 13M66.8 180.3l-4.4 .1M111.2 196.4a5.4 5.4 0 0 0 2.9 5.5l2.5 1.4M111.8 185l.1 .4h.3M111.9 184.9l.1 .3h.2"/>
<path d="M111.9 184.9l-.1 .1M111.9 185.1l.3 .1M112.1 192l-.1 .9a5.1 5.1 0 0 0 2.5 4.4l2.7 1.6M112.1 194.2a4.2 4.2 0 0 0 1 6.1l1.7 1.3 1.8 1M112.1 185.4a5.7 5.7 0 0 0 3.2 4.7 25.7 25.7 0 0 0 21 2.2 6.7 6.7 0 0 0 4.7-4.3l.1-1.1M112.2 185.2v.2M112.2 181.7l3.4 1.6M113.9 189a4 4 0 0 0-.1 6.7l1.7 1.4 1.8 .9M114.6 197.3a6 6 0 0 0 3.7 4l.4 .2M114.7 192.9a.96 .96 0 0 1 1.4 .3 .95 .95 0 0 1-1.4-.2zM115.1 193.4h.5M115.2 190.1a3.4 3.4 0 0 0 .4 5.3l1.6 1.2 1.4 .7"/>
<path d="M115.6 183.3l-3.4 1.9M115.6 183.3v.2l-3.4 1.9M115.7 190.5l-1.2 1.3-.3 .8M115.7 181a.96 .96 0 0 1 1.4 .3 .95 .95 0 0 1-1.5-.2zM116.1 189a.87 .87 0 0 1 1.3 .4 1.02 1.02 0 0 1-1.4-.2zM116.1 181.5h.5M116.5 189.6h.4M117.3 191.3l-1.6 .5-1.5 .8M117.3 198l-.1 .9M118.6 197.3l-1.3 .7M118.6 197.3l-.1 .8-1.3 .8M120.3 192.5a9 9 0 0 0-5 2.5"/>
<path d="M121.1 191.2a.62 .62 0 0 1 1.1 .2 .7 .7 0 0 1-1.1-.2zM122 192.9a11.1 11.1 0 0 0-6.4 2.4M125.5 185.4a1.76 1.76 0 0 1 2.4 .4 1.31 1.31 0 0 1-1.9 .4l-.5-.3zM125.6 186a2.02 2.02 0 0 1 2 .2M126.5 186.3l.2 .1M127.8 192a.6 .6 0 0 1 1 .3 .63 .63 0 0 1-1-.3zM128.4 186.6h.4zM130.1 193.6l2.1 .7M131.5 180.2a.9 .9 0 0 1 1.5 .2 1.01 1.01 0 0 1-1.5-.2zM131.8 193.4l.5 .2M132 180.6l.4 .1M132.3 193.6l-.1 .7"/>
<path d="M132.9 193.2l-.6 .4M133.4 188.9a1.3 1.3 0 0 1 1.9 .4 1.25 1.25 0 0 1-2-.3zM133.6 189.4h.9l.5 .1M133.6 189.4h.1M134 191.2a.65 .65 0 0 1 1 .2 .68 .68 0 0 1-1-.2zM134.3 193v.1l-2.1 1.2M134.4 180.2a26.5 26.5 0 0 0-17.8-.2l-2 1-1.4 1.2M138.1 188.8a.58 .58 0 0 1 1 .3 .71 .71 0 0 1-1-.2zM139 185.6a.6 .6 0 0 1 1 .3 .62 .62 0 0 1-1-.3zM140 183.8a4.1 4.1 0 0 1-1 6.4 19 19 0 0 1-11.8 2.7 22.6 22.6 0 0 1-12.8-4.1l-1.5-1.7-.7-1.7M141.9 182.7l-11.1 6.4M142 180.5l11.2 13.1"/>
<path d="M142 180.5l.3-.2 11.2 13.1M142 180.5l-.7 8.7 11.8 5.2M153.2 193.6l-.1 .8M153.5 193.4l-.3 .2M153.5 193.4v.9l-.4 .1M161.1 189v.9M161.4 188.8l-.3 .2M161.4 188.8v.9l-.3 .2M115.1 200.9a.94 .94 0 0 1 1.4 .4 1.01 1.01 0 0 1-1.5-.3zM115.5 201.5h.5M116.6 202.6v.7M118.7 201.5l-2.1 1.1"/>
<path d="M118.7 201.5l-.1 .6-2 1.2"/>
<circle cx="148.1" cy="68.8" r=".74"/>
<circle cx="155.9" cy="73.3" r=".73"/>
<circle cx="250.4" cy="70.6" r=".14"/>
<circle cx="252.8" cy="71.9" r=".16"/>
<circle cx="25.3" cy="85.5" r="2.4"/>
<circle cx="25.3" cy="85.5" r="2.35"/>
<circle cx="25.3" cy="85.5" r="2.66"/>
<circle cx="43.6" cy="85.5" r="1.34"/>
<circle cx="43.7" cy="85.5" r="1.4"/>
<circle cx="43.7" cy="85.5" r="1.66"/>
<circle cx="50.6" cy="85.5" r="1.61"/>
<circle cx="50.7" cy="85.5" r="1.67"/>
<circle cx="87.3" cy="97.5" r=".83"/>
<circle cx="89.7" cy="96.2" r=".34"/>
<circle cx="143.6" cy="85.5" r="1.67"/>
<circle cx="147" cy="85.5" r=".23"/>
<circle cx="151.3" cy="85.5" r=".24"/>
<circle cx="151.3" cy="85.5" r=".27"/>
<circle cx="155.9" cy="97.8" r=".74"/>
<circle cx="156.6" cy="85.5" r="1.33"/>
<circle cx="160.4" cy="90" r=".74"/>
<circle cx="160.4" cy="81" r=".73"/>
<circle cx="148.1" cy="102.3" r=".73"/>
<circle cx="64.3" cy="177" r=".21"/>
</g>
<path d="M27.7 18h-4.7M27.7 37.1h-4.7M53 36.5h-4.7" fill="none" stroke="#000" stroke-width=".21" stroke-dasharray="1.3 .6" stroke-dashoffset=".2"/>
<path d="M28 37.1v-18.5M49 36.4h3.3M52.3 36.4v-16.8" fill="none" stroke="#000" stroke-width=".21" stroke-dasharray="1.3 .6" stroke-dashoffset="-.1"/>
<path d="M55.3 18.4h-.9h.9M55.4 16.4h-.9h.9M132 19.7l-.9-.1 .9 .1M131.9 21.7l-.9-.1 .9 .1" fill="none" stroke="#000" stroke-width=".21" stroke-dasharray="1.3 .6" stroke-dashoffset=".9"/>
<path d="M54.4 18.9v-.1a.43 .43 0 0 1 .5-.3 .43 .43 0 0 1 .4 .4M55.5 14.6a.43 .43 0 0 1-.5 .4 .43 .43 0 0 1-.4-.4M132.1 17.9a.43 .43 0 0 1-.5 .4 .43 .43 0 0 1-.4-.5M127.8 37.5v1.4M131 22.2v-.1a.43 .43 0 0 1 .5-.3 .43 .43 0 0 1 .4 .4" fill="none" stroke="#000" stroke-width=".21" stroke-dasharray="1.3 .6" stroke-dashoffset=".7"/>
<g fill="none" stroke="#000" stroke-width=".21" stroke-dasharray="1.3 .6" stroke-dashoffset=".5">
<path d="M55.3 18.7a.5 .5 0 0 0-.9-.1M125.3 38.9v1M125.3 36.5v1M127.3 39.9v-1M127.3 37.5v-1M128.8 38.9v1M131.9 22a.5 .5 0 0 0-.9-.1M139 38.9v1M139 36.5v1M141 39.9v-1M141 37.5v-1M142 36.5v1"/>
<path d="M145.3 37.5v-1M146.8 36.5v1M147.2 37.5v-1M147.4 36.5v1M148.9 37.5v-1M151.1 36.5v1M151.6 37.5v-1M155.2 36.5v1M155.3 36.5v1M156.7 37.5v-1M158 37.5v-1M159.7 36.5v1"/>
<path d="M161.1 37.5v-1"/>
</g>
<g fill="none" stroke="#000" stroke-width=".21" stroke-dasharray="1.3 .6" stroke-dashoffset=".4">
<path d="M42.3 18.9v17.5M54.4 18.4h.9M54.5 16.4h.9M55.3 17.7h-.8M131.1 19.6l.9 .1M45 36.4v-17.5M86.5 31.1v.8M86.5 27.7v.8M88.2 31.9v-.8M88.2 28.5v-.8M89.4 27.7v.8M90 28.5v-.8"/>
<path d="M131 21.6l.9 .1M131.9 21l-.8-.1"/>
</g>
<path d="M20.4 18.6v.7M42.3 18.9h2.7M20.7 37.1v-.6M22.6 36.5v.6M28.1 37.1v-.6M42.3 36.5v.6M42.3 36.4h2.7M45.1 37.1v-.6M47.9 36.5v.6M53.4 37.1v-.6M55.3 36.5v.6M140.3 24.4v-.7" fill="none" stroke="#000" stroke-width=".21" stroke-dasharray="1.3 .6" stroke-dashoffset=".3"/>
<g fill="none" stroke="#000" stroke-width=".21" stroke-dasharray="1.3 .6">
<path d="M20.3 19.3h-.3M22.6 18.7v-.3M22.6 18.4v.3M22.9 17.9l.1 .1M25.4 18.8v-.3M25.4 18.5v.3M27.7 18v-.1M28.1 18.9v-.3M28.1 18.6v.3M42 19.5v-.3M42 19.2v.3M42.3 18.8v.1"/>
<path d="M43.7 19.6v-.3M43.7 19.3v.3M45 18.9l.1-.1M45.5 19.3l-.1 .4M48.9 19.5v.3M50.7 19.6v.3M52.4 20v-.4M20.3 35.7h-.3M20.3 20.1h.1M22.6 36.5v-.4M23 37.1h-.1M27.7 37.1h.1"/>
<path d="M28.1 36.5v-.4M42 36.5v-.4M42.3 36.4v.1M45.1 36.5l-.1-.1M45.4 36.5v-.4M48.3 36.5v.6M48.4 36.5h-.1M48.9 36.1v.4M49 36.4l-.1 .1M52.4 36.1v.4M52.4 36.5l-.1-.1M53 37.1v-.6"/>
<path d="M53 36.5h-.1M65.4 20.5v-.3M65.4 20.2v.3M140.3 23.7h.1M140.3 23.4v.3M140.3 23.7v-.3M140.3 24.2v-.5M140.3 24.4h.1M151.1 36.5h.1M151.1 36.5h.2M151.3 36.5h.3M151.6 36.5h.1"/>
</g>
<path d="M20.4 19.3l119.9 5.1M20.4 18.6l119.9 5.1M23 18v19.1M42 19.2v17.3M27.7 37.1v-19.1M45.3 36.5v-17.2M140.3 35.5h-120M140.3 36.1h-120" fill="none" stroke="#000" stroke-width=".21" stroke-dasharray="1.3 .6" stroke-dashoffset=".6"/>
<path d="M49 19.5v16.9" fill="none" stroke="#000" stroke-width=".21" stroke-dasharray="1.3 .6" stroke-dashoffset=".8"/>
<path d="M22.7 18.4v18.7" fill="none" stroke="#000" stroke-width=".21" stroke-dasharray="1.3 .6" stroke-dashoffset="-.2"/>
<g font-size="4.2">
<text x="229.2" y="175">大臂组件</text>
<text x="255.8" y="174.3">T-SP3.0-2HY-19</text>
</g>
<g font-size="4.1">
<text x="62.3" y="29.2">10</text>
<text x="98.4" y="27.4" transform="rotate(-90 98.4 27.4)">38</text>
<text x="151.9" y="24.2">10</text>
<text x="164.2" y="26.2">2处</text>
<text x="74.6" y="31.2">3处</text>
<text x="123.7" y="32.2">10</text>
<text x="20.7" y="41.9">80</text>
<text x="101.7" y="41.2" transform="rotate(-90 101.7 41.2)">69</text>
<text x="30.2" y="45.8">355</text>
<text x="46.9" y="42.1" transform="rotate(-90 46.9 42.1)">90</text>
<text x="56.2" y="43.8">14</text>
<text x="69.3" y="45.8">多层焊</text>
<text x="114.2" y="43.7">705</text>
<text x="32.7" y="51.7">460</text>
<text x="79.6" y="56.5">2145</text>
<text x="82.7" y="64.5">1775</text>
<text x="31.3" y="72">274</text>
<text x="57.3" y="72">8</text>
<text x="67.5" y="74.1">3处</text>
<text x="97.1" y="75.8">2处</text>
<text x="107.4" y="73.8">10</text>
<text x="133.5" y="72">114</text>
<text x="167.9" y="74.1" transform="rotate(-90 167.9 74.1)">145</text>
<text x="80.7" y="83">10</text>
<text x="167.9" y="87.5" transform="rotate(-90 167.9 87.5)">250</text>
<text x="146.2" y="91.3">40</text>
<text x="31.3" y="100.9">503</text>
<text x="167.9" y="101.8" transform="rotate(-90 167.9 101.8)">145</text>
<text x="48.8" y="107.9">970</text>
<text x="111.6" y="107.9">795</text>
<text x="43.5" y="117.1">9</text>
<text x="81" y="114.6">10</text>
<text x="89.7" y="119.9">14</text>
<text x="94.2" y="127.7">16</text>
<text x="100" y="133">17</text>
<text x="109.6" y="138.4">2</text>
<text x="19.8" y="151.8">7</text>
<text x="152.2" y="157.4">6</text>
<text x="26.1" y="177.9">12</text>
<text x="41.4" y="187">11</text>
<text x="73.3" y="186.9">13</text>
<text x="86.6" y="187.9">1</text>
<text x="98.6" y="188.8">4</text>
<text x="58.8" y="192.6">15</text>
<text x="124.1" y="199.6">5</text>
<text x="131.1" y="199.6">3</text>
<text x="161.4" y="199.4">8</text>
</g>
<g font-size="2.8">
<text x="272.7" y="77.5">工艺路线</text>
<text x="266.2" y="82">序号</text>
<text x="275.5" y="82">代码</text>
<text x="284.9" y="82">名称</text>
<text x="268.3" y="86.5">1</text>
<text x="274.8" y="86.5">08.02</text>
<text x="284.9" y="86.5">拼装</text>
<text x="268.3" y="90.9">2</text>
<text x="268.3" y="95.4">3</text>
<text x="274.8" y="90.9">08.01</text>
<text x="274.8" y="95.4">08.03</text>
<text x="284.9" y="90.9">焊接</text>
<text x="284.9" y="95.4">打磨</text>
<text x="186.9" y="99.6">17</text>
<text x="197.7" y="99.6">SJB-T16*60*45-Q355B</text>
<text x="239.8" y="99.6">三角板</text>
<text x="261" y="99.6">3</text>
<text x="270.6" y="99.6">Q355B</text>
<text x="284.5" y="99.6">0.17</text>
<text x="186.9" y="103.5">16</text>
<text x="186.9" y="107.4">15</text>
<text x="194.9" y="107.4">T-SP3.0-2HY-02-10-Q355B</text>
<text x="196.3" y="103.5">T-SP3.0-2HY-01-12-45#</text>
<text x="234.1" y="107.4">大臂油缸连接板</text>
<text x="241.2" y="103.5">销轴</text>
<text x="261" y="103.5">1</text>
<text x="261" y="107.4">1</text>
<text x="269.2" y="103.5">圆钢45#</text>
<text x="270.6" y="107.4">Q355B</text>
<text x="284.5" y="103.5">7.81</text>
<text x="284.5" y="107.4">0.72</text>
<text x="186.9" y="111.3">14</text>
<text x="207.6" y="111.3">1.12T</text>
<text x="237.7" y="111.3">模锻D型环</text>
<text x="261" y="111.3">2</text>
<text x="272" y="111.3">20#</text>
<text x="284.5" y="111.3">0.15</text>
<text x="186.9" y="115.2">13</text>
<text x="186.9" y="119.1">12</text>
<text x="195.6" y="119.1">T-SP3.0-2HY-02-09-Q345</text>
<text x="198.4" y="115.2">FXB-T8*130*62-Q345</text>
<text x="236.3" y="119.1">方形板-机加</text>
<text x="239.8" y="115.2">方形板</text>
<text x="261" y="115.2">1</text>
<text x="261" y="119.1">1</text>
<text x="269.9" y="115.2">Q345板</text>
<text x="269.9" y="119.1">Q345板</text>
<text x="284.5" y="115.2">0.50</text>
<text x="284.5" y="119.1">7.28</text>
<text x="186.9" y="123">11</text>
<text x="195.6" y="123">T-SP3.0-2HY-02-08-Q345</text>
<text x="234.1" y="123">大臂油缸连接板</text>
<text x="261" y="123">1</text>
<text x="269.9" y="123">Q345板</text>
<text x="284.5" y="123">0.70</text>
<text x="186.9" y="126.8">10</text>
<text x="187.6" y="130.7">9</text>
<text x="196.3" y="126.8">ZT-φ50/φ40-265-Q235</text>
<text x="196.3" y="130.7">ZT-φ80/φ70-288-Q235</text>
<text x="241.2" y="126.8">轴套</text>
<text x="241.2" y="130.7">轴套</text>
<text x="261" y="126.8">1</text>
<text x="261" y="130.7">1</text>
<text x="267" y="130.7">无缝管Q235</text>
<text x="269.9" y="126.8">无缝管</text>
<text x="284.5" y="126.8">1.37</text>
<text x="284.5" y="130.7">2.57</text>
<text x="187.6" y="134.6">8</text>
<text x="195.6" y="134.6">T-SP3.0-2HY-02-07-Q345</text>
<text x="238.4" y="134.6">大臂肋板</text>
<text x="261" y="134.6">2</text>
<text x="269.9" y="134.6">Q345板</text>
<text x="284.5" y="134.6">2.57</text>
<text x="187.6" y="138.5">7</text>
<text x="187.6" y="142.4">6</text>
<text x="195.6" y="142.4">T-SP3.0-2HY-02-06-Q345</text>
<text x="197.7" y="138.5">FXB-T5*256*246-Q235</text>
<text x="237" y="142.4">大臂前封板</text>
<text x="239.8" y="138.5">方形板</text>
<text x="261" y="138.5">1</text>
<text x="261" y="142.4">1</text>
<text x="269.9" y="138.5">Q235板</text>
<text x="269.9" y="142.4">Q345板</text>
<text x="284.5" y="138.5">2.45</text>
<text x="284.5" y="142.4">6.47</text>
<text x="187.6" y="146.3">5</text>
<text x="195.6" y="146.3">T-SP3.0-2HY-02-05-Q345</text>
<text x="237" y="146.3">大臂圆弧板</text>
<text x="261" y="146.3">1</text>
<text x="269.9" y="146.3">Q345板</text>
<text x="284.5" y="146.3">5.26</text>
<text x="187.6" y="150.2">4</text>
<text x="187.6" y="154.1">3</text>
<text x="195.6" y="150.2">T-SP3.0-2HY-02-04-Q345</text>
<text x="195.6" y="154.1">T-SP3.0-2HY-02-03-Q345</text>
<text x="232.7" y="150.2">大臂法兰盘固定板</text>
<text x="237" y="154.1">大臂法兰盘</text>
<text x="261" y="150.2">1</text>
<text x="261" y="154.1">1</text>
<text x="269.9" y="150.2">Q345板</text>
<text x="269.9" y="154.1">Q345板</text>
<text x="283.8" y="154.1">32.01</text>
<text x="284.5" y="150.2">6.39</text>
<text x="187.6" y="158">2</text>
<text x="187.6" y="161.8">1</text>
<text x="195.6" y="158">T-SP3.0-2HY-19-02-Q235</text>
<text x="195.6" y="161.8">T-SP3.0-2HY-19-01-Q235</text>
<text x="235.6" y="158">大臂右折弯板</text>
<text x="235.6" y="161.8">大臂右折弯板</text>
<text x="261" y="158">1</text>
<text x="261" y="161.8">1</text>
<text x="269.9" y="158">Q235板</text>
<text x="269.9" y="161.8">Q235板</text>
<text x="283.8" y="158">32.17</text>
<text x="283.8" y="161.8">32.17</text>
<text x="185.4" y="165.7">序号</text>
<text x="208.3" y="165.7">代号</text>
<text x="241.2" y="165.7">名称</text>
<text x="258.8" y="165.7">数量</text>
<text x="271.3" y="165.7">材料</text>
<text x="284.5" y="165.7">单重</text>
<text x="230.4" y="191.5">组焊件</text>
<text x="261.7" y="186.5">124.26</text>
<text x="224.7" y="193.1">1</text>
<text x="244.9" y="193.1">1:15</text>
</g>
<g font-size="1.7">
<text x="200.5" y="185.1">更改</text>
<text x="258.4" y="182.5">共</text>
<text x="262.6" y="182.5">张</text>
<text x="278.4" y="182.5">第</text>
<text x="282.6" y="182.5">张</text>
<text x="178.3" y="191">设计</text>
<text x="178.3" y="186.7">标记</text>
<text x="184.5" y="186.6">处数</text>
<text x="187.6" y="191">魏伟</text>
<text x="191.4" y="186.6">分区</text>
<text x="199.4" y="187.6">文件号</text>
<text x="201.4" y="190.9">标准化</text>
<text x="208.4" y="186.7">签名</text>
<text x="215.5" y="186.7">日期</text>
<text x="224.4" y="186.7">数量</text>
<text x="235.2" y="186.7">材料</text>
<text x="246.3" y="186.7">比例</text>
<text x="254.8" y="186.7">单重</text>
<text x="274.7" y="186.7">总重</text>
<text x="178.3" y="195.2">校对</text>
<text x="178.3" y="203.7">工艺</text>
<text x="178.3" y="199.5">审核</text>
<text x="206.5" y="199.1">物料类别</text>
<text x="232.3" y="199.1">物料代码</text>
<text x="232.3" y="203.7">01.03.3167</text>
</g>
</svg>
